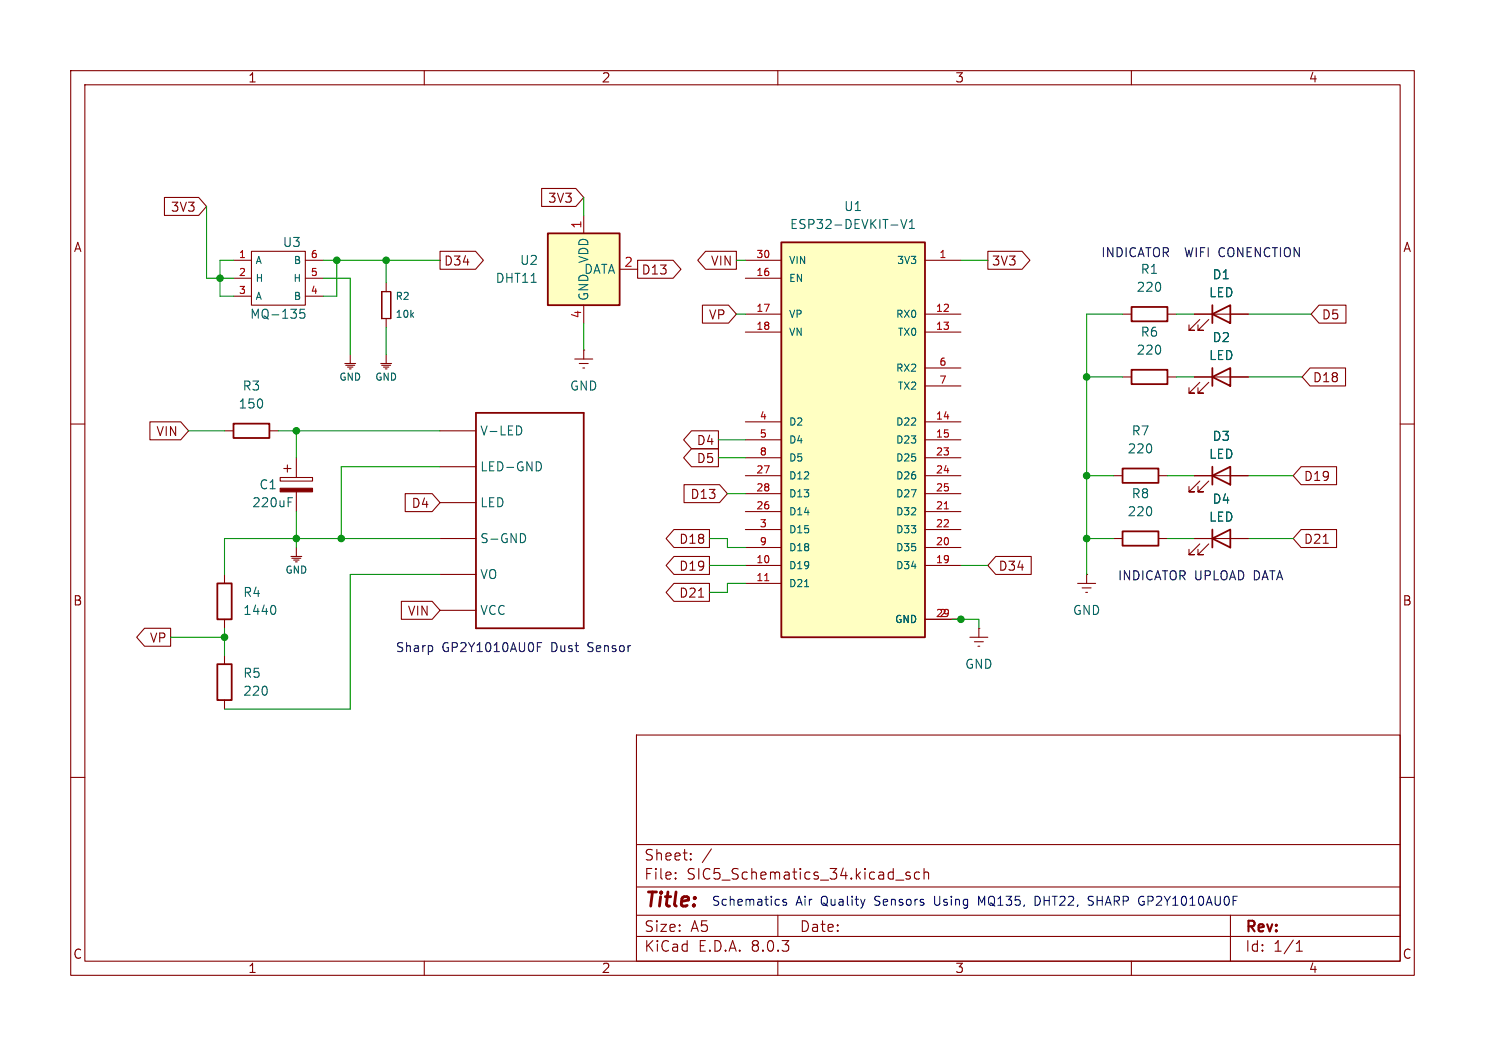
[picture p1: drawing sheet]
<svg xmlns="http://www.w3.org/2000/svg" width="210mm" height="148mm" viewBox="0 0 210 148" stroke-linecap="round" stroke-linejoin="round" font-family="sans-serif">
<g fill="none" stroke="#840000" stroke-width=".15">
<path d="M10 10h190v128h-190zM12 12h186v124h-186zM60 10v2M110 10v2M160 10v2M10 60h2M81.3 50.8h2.5M81.9 51.4h1.3M82.4 52.1h.3M82.5 49.5h.1M82.5 49.5v1.3M198 60h2"/>
<path d="M31.7 61h1.3M38.1 61h1.3M62.2 61h5.1M62.2 71.1h5.1M62.2 66h5.1M62.2 76.2h5.1M62.2 86.4h5.1M62.2 81.3h5.1M137.2 90.2h2.5M137.8 90.8h1.3M138.3 91.4h.3M138.4 88.9h.1"/>
<path d="M138.4 88.9v1.3M10 110h2M90 104h108v32h-108zM90 119.5h108M198 110h2M60 136v2M90 132.5h108M90 129.5h108M90 125.5h108M95.5 124.2l.1 .1-.1 .1M95.5 124.2v.1v.1M95.5 123.5v.1"/>
<path d="M95.5 124.2v.2M95.5 123.5h.1l-.1 .1M97.7 121.5l.1 .1-.1 .1M97.7 121.5l-.1 .1 .1 .1M97.7 120.8v.1M97.7 121.5v.2M97.7 120.8h.1l-.1 .1M97.7 120.8h-.1l.1 .1M100.6 120.1l-1.3 1.9M110 136v2M110 129.5v3M126.7 124.5h1.1"/>
<path d="M128.7 123.5l-.4-.1-.2 .2 .1 .2 .5 .2 .1 .1-.1 .2-.2 .1-.4-.1M130 123.5l-.4-.1-.3 .3v.4l.2 .2 .1 .1 .4-.1M130.7 123.5a.37 .37 0 0 1 .6 .1v.8M130.7 122.9v1.5M160 136v2M174 129.5v6.5M183.3 134.6h.9M183.3 133.5l.5-.4v1.5"/>
</g>
<path d="M33 59.9h5.1v2.1h-5.1zM67.3 58.4h15.2v30.5h-15.2z" fill="none" stroke="#840000" stroke-width=".25"/>
<path d="M73.5 60.3l.3 .5-.1 .4-.2 .3M73.9 75.5a.68 .68 0 0 1 .4 .6 .68 .68 0 0 1-.4 .7M76.1 65.3a.68 .68 0 0 1 .5 .7 .68 .68 0 0 1-.5 .6" fill="none" stroke="#006464" stroke-width=".15"/>
<path d="M77.5 33h10.1v10.2h-10.1z" fill="#ffffc2"/>
<path d="M77.5 33h10.1v10.2h-10.1zM171.4 44.5l2.6-1.3v2.5zM171.4 43.2v2.5M158.7 66.3h5.1v2h-5.1zM158.7 75.2h5.1v2h-5.1zM171.4 67.3l2.6-1.3v2.6zM171.4 76.2l2.6-1.3v2.6zM171.4 66v2.6M171.4 74.9v2.6M30.7 94h2.1v5.1h-2.1zM30.7 82.6h2.1v5h-2.1z" fill="none" stroke="#840000" stroke-width=".25"/>
<g fill="none" stroke="#840000" stroke-width=".15">
<path d="M33 36.8h2.6M33 39.4h2.6M35.6 35.6h7.6v7.6h-7.6zM43.2 36.8h2.5M43.2 39.4h2.5M82.5 30.5v2.5M87.6 38.1h2.6M33 41.9h2.6M43.2 41.9h2.5M48.8 51.4h1.5M48.9 51.7h1.3M49.1 51.9h.8"/>
<path d="M49.4 52.2h.3M49.5 50.2v1.2M53.8 51.4h1.6M54 45.1h1.2zM54 41.3v3.8zM54 41.2l1.2 .1zM54 51.7h1.2M54.2 51.9h.8M54.5 52.2h.2M54.6 40v1.3M54.6 45.1v1.3M54.6 50.2v1.2"/>
<path d="M55.2 41.3l.1 3.8zM82.5 43.2v2.5M168.9 44.5h7.6M169.7 45.2l-1.6 1.5h.8h-.8v-.7M170.9 45.2l-1.5 1.5h.8h-.8v-.7M39.6 67.6h4.6v.5h-4.6zM40.1 66.3h1M40.6 65.8v1M41.1 78.7h1.6M41.3 79h1.2M41.5 79.2h.8M41.8 79.5h.2"/>
<path d="M41.9 64.8v2.8M41.9 69.6v2.8M41.9 77.5v1.2M157.5 67.3h1.2M157.5 76.2h1.2M163.8 67.3h1.3M163.8 76.2h1.3M168.9 67.3h7.6M168.9 76.2h7.6M169.7 68.1l-1.6 1.5h.8h-.8v-.8M169.7 77l-1.6 1.5h.8h-.8v-.8M170.9 68.1l-1.5 1.5h.8h-.8v-.8"/>
<path d="M170.9 77l-1.5 1.5h.8h-.8v-.8M31.7 81.3v1.3M31.7 87.6v1.3M31.7 92.7v1.3M31.7 99.1v1.2M152.4 82.6h2.5M153 83.2h1.3M153.5 83.8h.3M153.7 81.3h.1M153.7 81.3v1.3"/>
</g>
<path d="M39.6 69.1h4.6v.5h-4.6z" fill="#840000" stroke="#840000" stroke-width=".15"/>
<path d="M43.1 43.8h-.6l-.1 .6 .2-.2 .4 .1 .1 .2v.4l-.2 .1h-.3l-.2-.1M40.8 71h.4M40.8 70.4h.6M38.7 85.7a.79 .79 0 0 1 0 1.2" fill="none" stroke="#006464" stroke-width=".15"/>
<path d="M110.5 34.3h20.3v55.9h-20.3z" fill="#ffffc2"/>
<path d="M110.5 34.3h20.3v55.9h-20.3zM160 52.3h5.1v2.1h-5.1zM160 43.4h5.1v2.1h-5.1zM171.4 53.3l2.6-1.2v2.5zM171.4 52.1v2.5" fill="none" stroke="#840000" stroke-width=".25"/>
<g fill="none" stroke="#840000" stroke-width=".15">
<path d="M23.3 27.9h4.8l1.1 1.3-1.1 1.3h-4.8zM62.2 35.6h5.1l1.1 1.2-1.1 1.3h-5.1zM76.6 26.7h4.8l1.1 1.2-1.1 1.3h-4.8zM90.2 36.8h5l1.1 1.3-1.1 1.3h-5zM99.8 35.6h4.3v2.5h-4.3l-1.1-1.3zM105.4 36.8h5.1M105.4 39.4h5.1M130.8 36.8h5.1M139.7 35.6h4.8l1.2 1.2-1.2 1.3h-4.8zM21.2 59.7h4.4l1.1 1.3-1.1 1.2h-4.4zM99.3 43.2h3.7l1.1 1.3-1.1 1.2h-3.7zM105.4 44.5h5.1"/>
<path d="M105.4 47h5.1M105.4 59.7h5.1M130.8 44.5h5.1M130.8 47h5.1M130.8 59.7h5.1M130.8 52.1h5.1M130.8 54.6h5.1M158.7 44.5h1.3M158.7 53.3h1.3M165.1 44.5h1.3M165.1 53.3h1.3M168.9 44.5h2.5"/>
<path d="M168.9 53.3h7.6M169.7 54.1l-1.6 1.5h.8h-.8v-.7M170.9 54.1l-1.5 1.5h.8h-.8v-.7M174 44.5h2.5M185.3 52.1h5v2.5h-5l-1.2-1.3zM186.5 43.2h3.8v2.5h-3.8l-1.1-1.2zM57.3 69.8h3.8l1.1 1.3-1.1 1.3h-3.8zM95.3 74.9h5v2.6h-5l-1.1-1.3zM95.3 78.7h5v2.6h-5l-1.1-1.3zM96.7 68.6h5.1l1.1 1.3-1.1 1.2h-5.1zM97.8 63.5h3.8v2.5h-3.8l-1.1-1.2zM97.8 61h3.8v2.5h-3.8l-1.1-1.3z"/>
<path d="M105.4 62.2h5.1M105.4 77.5h5.1M105.4 72.4h5.1M105.4 74.9h5.1M105.4 64.8h5.1M105.4 67.3h5.1M105.4 69.9h5.1M130.8 62.2h5.1M130.8 77.5h5.1M130.8 72.4h5.1M130.8 74.9h5.1M130.8 64.8h5.1"/>
<path d="M130.8 67.3h5.1M130.8 69.9h5.1M140.8 78.7h5v2.6h-5l-1.1-1.3zM168.9 67.3h2.5M168.9 76.2h2.5M174 67.3h2.5M174 76.2h2.5M184 74.9h5v2.6h-5l-1.1-1.3zM184 66h5v2.6h-5l-1.1-1.3zM187.1 76.9h.8M20.4 88.9h3.7v2.5h-3.7l-1.1-1.2zM56.8 85.1h4.3l1.1 1.3-1.1 1.2h-4.3z"/>
<path d="M95.3 82.5h5v2.6h-5l-1.1-1.3zM98.8 84.5h.7M105.4 80h5.1M105.4 82.6h5.1M130.8 80h5.1M130.8 87.6h5.1"/>
</g>
<path d="M127.4 31.1l.4 1.2 .4-1.2M128.6 32.3h.7M128.6 31.4l.4-.3v1.2M113.8 83h.6" fill="none" stroke="#006464" stroke-width=".15"/>
<path d="M133.5 72h.6M108.1 82.2h.6" fill="none" stroke="#a90000" stroke-width=".15"/>
<path d="M61.1 91.5v.6M76 91.5h.4M76 90.9h.6" fill="none" stroke="#0f0f0f" stroke-width=".15"/>
<path d="M111.2 127.3l-.3-.1-.2 .2 .1 .2 .4 .1v.3h-.5M122.3 127.2l-.3 .9M138.8 127.7l-.4-.9v1.3M146.9 126.9l-.5-.1v1.3l.5-.1M153.9 128h.6M154.6 126.9l-.5-.1-.2 .3 .1 .3 .5 .1M161.4 126.8l.3 .1M161.6 127.5h.2M161.8 128l-.2 .1" fill="none" stroke="#0000c2" stroke-width=".15"/>
<g fill="none" stroke="#009600" stroke-width=".15">
<path d="M29.2 29.2v10.2h3.8M33 36.8h-1.9v5.1h1.9M45.7 39.4h3.8v10.8M45.7 36.8h16.5M47.6 36.8v5.1h-1.9M54.6 36.8v3.2M82.5 27.9v2.6M104.1 36.8h1.3M135.9 36.8h3.8M54.6 46.4v3.8M82.5 45.7v3.8M104.1 44.5h1.3"/>
<path d="M153.7 53.3h5M158.7 44.5h-5v36.8M166.4 44.5h2.5M166.4 53.3h2.5M176.5 44.5h8.9M176.5 53.3h7.6M26.7 61h5M39.4 61h22.8M41.9 61v3.8M41.9 72.4v5.1M62.2 76.2h-30.5v5.1M62.2 66h-13.9v10.2"/>
<path d="M100.3 76.2h2.6v1.3h2.5M101.6 62.2h3.8M101.6 64.8h3.8M102.9 69.9h2.5M153.7 76.2h3.8M153.7 67.3h3.8M165.1 76.2h3.8M165.1 67.3h3.8M176.5 76.2h6.4M176.5 67.3h6.4M24.1 90.2h7.6M31.7 88.9v3.8"/>
<path d="M62.2 81.3h-12.7v19h-17.8M100.3 80h5.1M105.4 82.6h-2.5v1.2h-2.6M134.6 87.6h3.8v1.3M135.9 80h3.8"/>
</g>
<g fill="#009600" stroke="#009600" stroke-width=".15">
<circle cx="153.7" cy="53.3" r=".46"/>
<circle cx="153.7" cy="76.2" r=".46"/>
<circle cx="153.7" cy="67.3" r=".46"/>
<circle cx="41.9" cy="61" r=".46"/>
<circle cx="48.3" cy="76.2" r=".46"/>
<circle cx="41.9" cy="76.2" r=".46"/>
<circle cx="31.7" cy="90.2" r=".46"/>
<circle cx="135.9" cy="87.6" r=".46"/>
<circle cx="54.6" cy="36.8" r=".46"/>
<circle cx="47.6" cy="36.8" r=".46"/>
<circle cx="31.1" cy="39.4" r=".46"/>
</g>
<text font-size="2.8" fill="#840000" x="91" y="128.9">Title:</text>
<g font-size="2.1" fill="#840000">
<text x="91" y="124.7">File:</text>
<text x="91" y="122">Sheet:</text>
<text x="97.1" y="124.7">SIC5_Schematics_34.kicad_sch</text>
<text x="91" y="134.9">KiCad</text>
<text x="91" y="132.1">Size:</text>
<text x="97.7" y="132.1">A5</text>
<text x="98.7" y="134.9">E.D.A.</text>
<text x="106.3" y="134.9">8.0.3</text>
<text x="113" y="132.1">Date:</text>
<text x="176" y="132.3">Rev:</text>
<text x="176" y="134.9">Id:</text>
<text x="180.1" y="134.9">1/1</text>
</g>
<g font-size="1.8" fill="#840000">
<text x="35" y="11.9">1</text>
<text x="85" y="11.9">2</text>
<text x="135" y="11.9">3</text>
<text x="185" y="11.9">4</text>
<text x="77.4" y="28.9">3V3</text>
<text x="10.3" y="35.9">A</text>
<text x="24.1" y="30.2">3V3</text>
<text x="198.4" y="35.9">A</text>
<text x="62.7" y="37.8">D34</text>
<text x="90.6" y="39.1">D13</text>
<text x="100.4" y="37.8">VIN</text>
<text x="140.2" y="37.8">3V3</text>
<text x="100.1" y="45.4">VP</text>
<text x="186.8" y="45.4">D5</text>
<text x="185.6" y="54.3">D18</text>
<text x="22" y="61.9">VIN</text>
<text x="98.4" y="65.7">D5</text>
<text x="98.4" y="63.2">D4</text>
<text x="97.5" y="70.8">D13</text>
<text x="184.3" y="68.3">D19</text>
<text x="58.1" y="72.1">D4</text>
<text x="96" y="77.2">D18</text>
<text x="184.3" y="77.2">D21</text>
<text x="96" y="81">D19</text>
<text x="141.1" y="81">D34</text>
<text x="10.3" y="85.9">B</text>
<text x="57.6" y="87.3">VIN</text>
<text x="96" y="84.8">D21</text>
<text x="198.3" y="85.9">B</text>
<text x="21.1" y="91.1">VP</text>
<text x="10.3" y="135.9">C</text>
<text x="35" y="137.9">1</text>
<text x="85" y="137.9">2</text>
<text x="135" y="137.9">3</text>
<text x="185" y="137.9">4</text>
<text x="198.3" y="135.9">C</text>
</g>
<g font-size="1.8" fill="#006464">
<text x="39.9" y="35.2">U3</text>
<text x="111.6" y="32.6">ESP32-DEVKIT-V1</text>
<text x="119.3" y="30.1">U1</text>
<text x="70" y="40.2">DHT11</text>
<text x="73.4" y="37.7">U2</text>
<text x="82.5" y="39">DATA</text>
<text x="83.4" y="37.4" transform="rotate(-90 83.4 37.4)">VDD</text>
<text x="160.6" y="41.5">220</text>
<text x="161.2" y="39">R1</text>
<text x="171.4" y="39.7">D1</text>
<text x="35.3" y="45.3">MQ-135</text>
<text x="83.4" y="42.7" transform="rotate(-90 83.4 42.7)">GND</text>
<text x="161.2" y="47.9">R6</text>
<text x="170.9" y="42.3">LED</text>
<text x="160.6" y="50.4">220</text>
<text x="170.9" y="51.2">LED</text>
<text x="171.4" y="48.6">D2</text>
<text x="33.6" y="58">150</text>
<text x="34.2" y="55.5">R3</text>
<text x="80.5" y="55.5">GND</text>
<text x="67.8" y="61.8">V-LED</text>
<text x="159.4" y="64.4">220</text>
<text x="159.9" y="61.8">R7</text>
<text x="170.9" y="65.1">LED</text>
<text x="171.4" y="62.6">D3</text>
<text x="35.6" y="72">220uF</text>
<text x="36.6" y="69.4">C1</text>
<text x="67.8" y="72">LED</text>
<text x="67.8" y="66.9">LED-GND</text>
<text x="159.9" y="70.7">R8</text>
<text x="171.4" y="71.5">D4</text>
<text x="67.8" y="77.1">S-GND</text>
<text x="159.4" y="73.3">220</text>
<text x="170.9" y="74">LED</text>
<text x="67.8" y="82.1">VO</text>
<text x="34.3" y="84.7">R4</text>
<text x="34.3" y="87.2">1440</text>
<text x="67.8" y="87.2">VCC</text>
<text x="151.6" y="87.2">GND</text>
<text x="136.4" y="94.8">GND</text>
<text x="34.3" y="96.1">R5</text>
<text x="34.3" y="98.7">220</text>
</g>
<g font-size="1.8" fill="#a90000">
<text x="82.3" y="32.5" transform="rotate(-90 82.3 32.5)">1</text>
<text x="88.2" y="37.8">2</text>
<text x="82.3" y="45.2" transform="rotate(-90 82.3 45.2)">4</text>
</g>
<g font-size="1.8" fill="#0f0f0f">
<text x="155.6" y="36.5">INDICATOR</text>
<text x="167.7" y="36.5">WIFI CONENCTION</text>
<text x="158" y="82.2">INDICATOR UPLOAD DATA</text>
<text x="55.9" y="92.4">Sharp</text>
<text x="62.5" y="92.4">GP2Y1010AU0F</text>
<text x="78.1" y="92.4">Dust</text>
<text x="83.4" y="92.4">Sensor</text>
</g>
<g font-size="1.8" fill="#0000c2">
<text x="100.6" y="128.4">Schematics</text>
<text x="112.6" y="128.4">Air</text>
<text x="116.2" y="128.4">Quality</text>
<text x="124" y="128.4">Sensors</text>
<text x="132.6" y="128.4">Using</text>
<text x="139" y="128.4">MQ135,</text>
<text x="147.2" y="128.4">DHT22,</text>
<text x="155" y="128.4">SHARP</text>
<text x="162.3" y="128.4">GP2Y1010AU0F</text>
</g>
<g font-size="1.4" fill="#a90000">
<text x="33.7" y="36.6">1</text>
<text x="33.7" y="39.1">2</text>
<text x="33.7" y="41.7">3</text>
<text x="43.8" y="41.7">4</text>
<text x="43.8" y="39.1">5</text>
<text x="43.8" y="36.6">6</text>
<text x="106.9" y="39.1">16</text>
<text x="106.9" y="36.6">30</text>
<text x="132.7" y="36.6">1</text>
<text x="106.9" y="44.2">17</text>
<text x="106.9" y="46.7">18</text>
<text x="132.3" y="44.2">12</text>
<text x="132.3" y="46.7">13</text>
<text x="132.7" y="51.8">6</text>
<text x="107.3" y="59.4">4</text>
<text x="132.3" y="59.4">14</text>
<text x="132.7" y="54.4">7</text>
<text x="107.3" y="62">5</text>
<text x="107.3" y="64.5">8</text>
<text x="132.3" y="62">15</text>
<text x="132.3" y="64.5">23</text>
<text x="106.9" y="67.1">27</text>
<text x="106.9" y="69.6">28</text>
<text x="132.3" y="67.1">24</text>
<text x="132.3" y="69.6">25</text>
<text x="106.9" y="72.1">26</text>
<text x="107.3" y="74.7">3</text>
<text x="107.3" y="77.2">9</text>
<text x="132.3" y="77.2">20</text>
<text x="132.3" y="72.1">21</text>
<text x="132.3" y="74.7">22</text>
<text x="106.9" y="79.8">10</text>
<text x="106.9" y="82.3">11</text>
<text x="132.3" y="79.8">19</text>
<text x="132.3" y="87.4">29</text>
<text x="132.7" y="87.4">2</text>
</g>
<g font-size="1.4" fill="#006464">
<text x="36.1" y="37.6">A</text>
<text x="36.1" y="40.1">H</text>
<text x="41.4" y="40.1">H</text>
<text x="41.4" y="37.6">B</text>
<text x="111.5" y="40.1">EN</text>
<text x="111.5" y="37.6">VIN</text>
<text x="126.7" y="37.6">3V3</text>
<text x="36.1" y="42.6">A</text>
<text x="41.4" y="42.6">B</text>
<text x="55.8" y="42.6">R2</text>
<text x="55.8" y="45.2">10k</text>
<text x="111.5" y="45.2">VP</text>
<text x="111.5" y="47.7">VN</text>
<text x="126.6" y="45.2">RX0</text>
<text x="126.8" y="47.7">TX0</text>
<text x="126.6" y="52.8">RX2</text>
<text x="47.9" y="54.1">GND</text>
<text x="53" y="54.1">GND</text>
<text x="126.8" y="55.3">TX2</text>
<text x="111.5" y="60.4">D2</text>
<text x="111.5" y="63">D4</text>
<text x="111.5" y="65.5">D5</text>
<text x="126.6" y="60.4">D22</text>
<text x="126.6" y="63">D23</text>
<text x="126.6" y="65.5">D25</text>
<text x="111.5" y="68">D12</text>
<text x="111.5" y="70.6">D13</text>
<text x="126.6" y="68">D26</text>
<text x="126.6" y="70.6">D27</text>
<text x="111.5" y="73.1">D14</text>
<text x="111.5" y="75.7">D15</text>
<text x="126.6" y="73.1">D32</text>
<text x="126.6" y="75.7">D33</text>
<text x="40.3" y="81.4">GND</text>
<text x="111.5" y="80.7">D19</text>
<text x="111.5" y="83.3">D21</text>
<text x="111.5" y="78.2">D18</text>
<text x="126.6" y="80.7">D34</text>
<text x="126.6" y="78.2">D35</text>
<text x="126.4" y="88.4">GND</text>
</g>
</svg>
